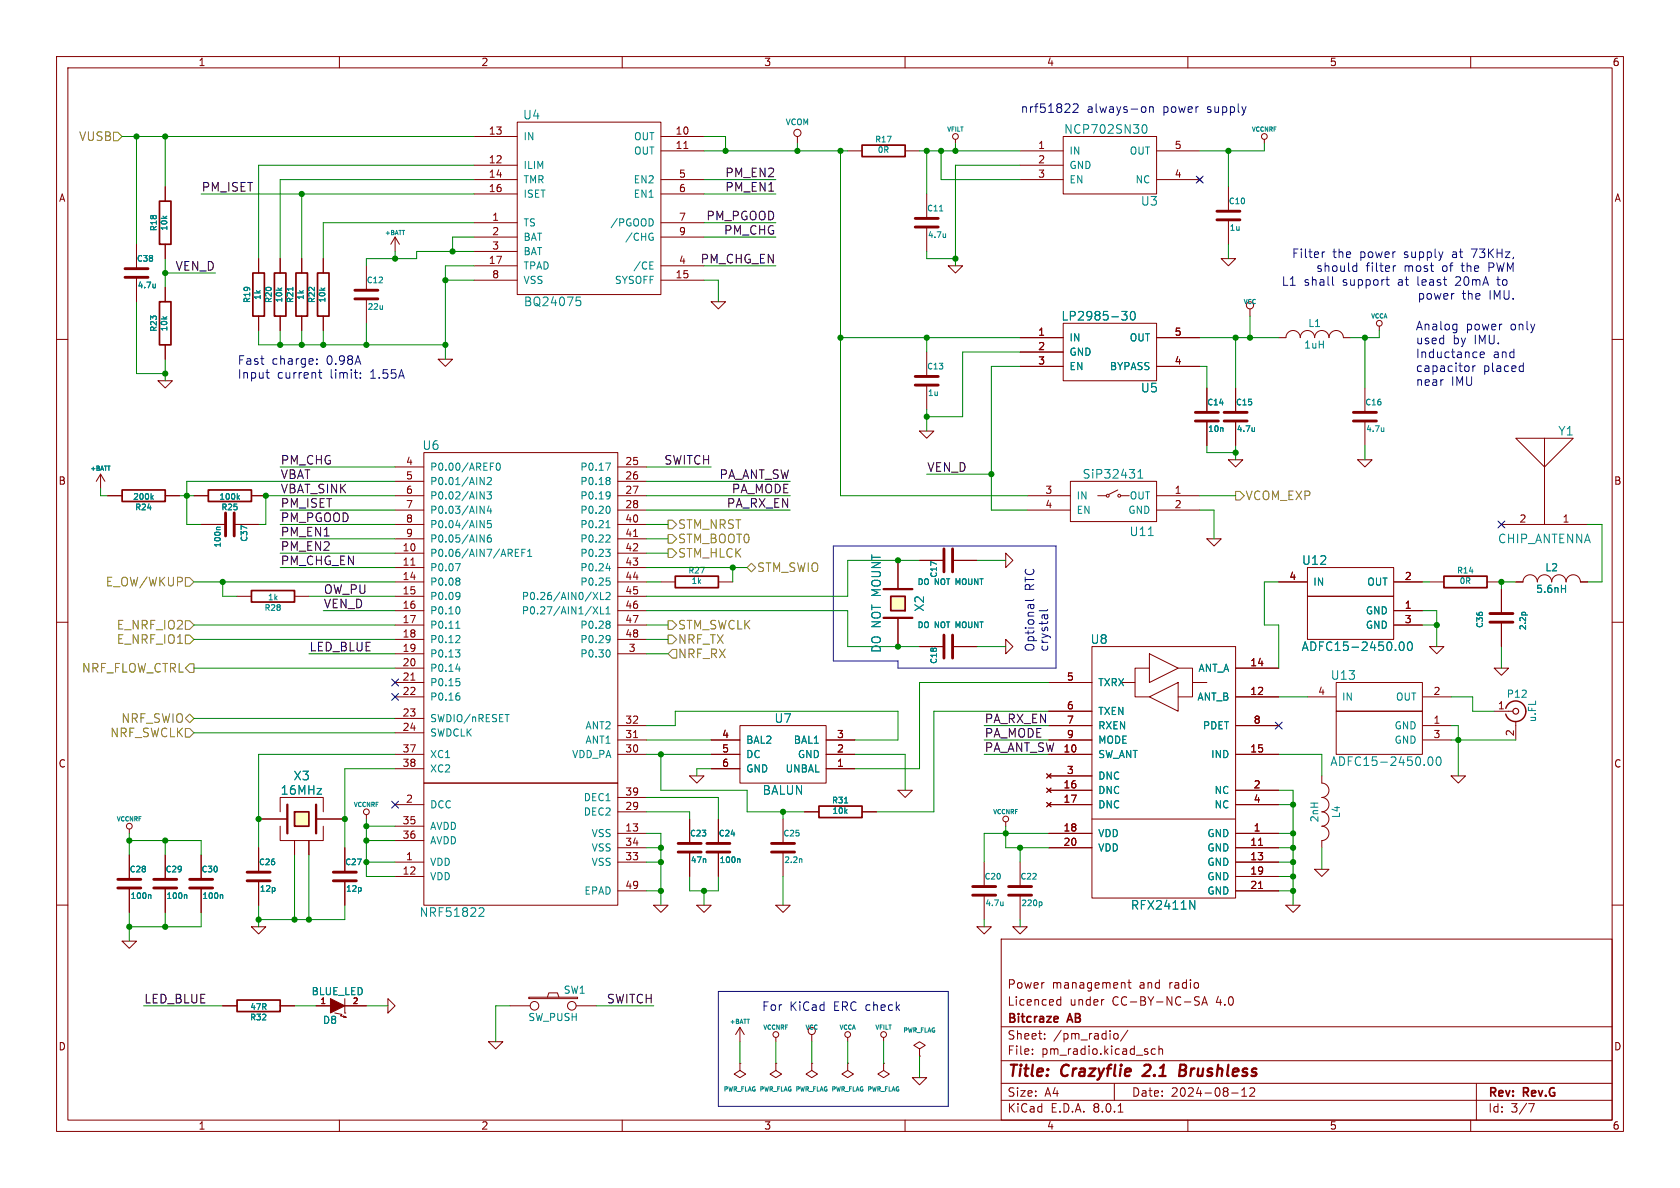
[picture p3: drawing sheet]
<svg xmlns="http://www.w3.org/2000/svg" width="297mm" height="210mm" viewBox="0 0 297 210" stroke-linecap="round" stroke-linejoin="round" font-family="sans-serif">
<g fill="none" stroke="#840000" stroke-width=".18">
<path d="M10 10h277v190h-277zM12 12h273v186h-273zM60 10v2M110 10v2M160 10v2M210 10v2M260 10v2M29.2 33v2.6M83.8 39.4h7.6M83.8 24.1h7.6M83.8 29.2h7.6M83.8 31.8h7.6"/>
<path d="M83.8 34.3h7.6M91.4 21.6h25.4v30.5h-25.4zM116.8 39.4h7.7M116.8 24.1h7.7M116.8 26.7h7.7M116.8 31.8h7.7M116.8 34.3h7.7M120.9 26.3h.7M10 60h2M24.1 43.2v4.3M24.1 49v4.3M29.2 43.2v2.5"/>
<path d="M29.2 50.8v2.5M45.7 45.7v2.6M45.7 55.9v2.5M49.5 45.7v2.6M49.5 55.9v2.5M57.1 45.7v2.6M57.1 55.9v2.5M64.8 47v4.3M64.8 52.8v4.4M69.8 41.9l-.7 1.3M69.8 41.9v2.6M69.8 41.9l.8 1.3"/>
<path d="M83.8 49.5h7.6M83.8 47h7.6M83.8 41.9h7.6M83.8 44.5h7.6M116.8 49.5h7.7M116.8 47h7.7M116.8 41.9h7.7M125.7 53.3h2.6l-1.3 1.3zM285 60h2M29.2 61v2.5M77.5 63.5h2.5l-1.3 1.3zM10 110h2"/>
<path d="M116.8 102.9h2.6M127 102.9h2.5M264.2 118.1h2.5l-1.3 1.3zM285 110h2M231.1 123.2h5M233.7 137.2v1.2a1.27 1.27 0 0 1 1.2 1.3 1.27 1.27 0 0 1-1.2 1.3 1.27 1.27 0 0 1 1.2 1.2 1.27 1.27 0 0 1-1.2 1.3 1.27 1.27 0 0 1 1.2 1.3 1.27 1.27 0 0 1-1.2 1.3 1.27 1.27 0 0 1 1.2 1.2 1.27 1.27 0 0 1-1.2 1.3v1.3M236.2 120.7h15.3v5h-15.3zM236.2 125.7h15.3v7.7h-15.3zM251.5 128.3h5M251.5 123.2h5M251.5 130.8h5M256.5 137.2h2.6l-1.3 1.2z"/>
<path d="M264.2 125.7h3.3M268 127.5v3.3M10 160h2M22.9 146.6v.7M64.8 144v.8M285 160h2M177 166h108v32h-108zM187 177.6h.5M187 176.8h.5M187.5 176.2v1.5M195 176.7h.2M198.8 173.8l.1 .9"/>
<path d="M199.4 173.7h.6M199.6 173.2v1.3l.4 .2M212 176.3l-.5-.1-.3 .1v.5l.7 .3 .1 .3-.3 .3-.5-.1M212.5 177.7l.5-1.5 .5 1.5M212.6 177.3h.7M60 198v2M110 198v2M160 198v2M177 194.5h108M177 191.5h108M177 187.5h108M177 181.5h108"/>
<path d="M182.5 186.3v.1M182.5 185.5v.1M184.7 183.6v.1M184.7 182.8v.1M197 182.8l.2-.1 .4 .1 .1 .6-.2 .2-.3 .1-.2-.1zM197 191.5v3M197.7 196.6h.8M199.4 182.1l-1.3 2M204.2 185.5l-.4-.1-.3 .3v.4l.2 .2h.5M204.9 185.5l.2-.1 .4 .1v.9M204.9 184.9v1.5M210 198v2"/>
<path d="M217.7 193.2h1.2M219.5 193.8h.9M219.5 192.7l.5-.4v1.5M221 192.4l.5-.1 .2 .1 .1 .3-.9 1.1h.9M260 198v2M261 191.5v6.5M270.2 195.1h1l-.6 1.5"/>
<circle cx="22.9" cy="146.1" r=".51"/>
<circle cx="64.8" cy="143.5" r=".51"/>
</g>
<path d="M203.3 189.1l-1.3 1.1h1.2M208.6 189.2h.6M209.2 189.2l.3 .1M209.4 188.2h-.7l-.3 2 1-.1M209.4 189.1l-.2 .1" fill="none" stroke="#840000" stroke-width=".4"/>
<path d="M28.2 35.6h2v7.6h-2zM28.2 53.3h2v7.7h-2zM44.7 48.3h2v7.6h-2zM48.5 48.3h2v7.6h-2zM56.1 48.3h2.1v7.6h-2.1zM119.4 101.9h7.6v2h-7.6zM186.6 179.7l.4 .1 .1 .2-.8 .2M187 180.6l-.4 .1" fill="none" stroke="#840000" stroke-width=".3"/>
<path d="M266.2 125.2a1.81 1.81 0 0 1 2-1.3 1.81 1.81 0 0 1 1.5 1.8M269.8 125.7a1.82 1.82 0 0 1-1.6 1.8 1.82 1.82 0 0 1-2-1.3" fill="none" stroke="#840000" stroke-width=".25"/>
<circle cx="268" cy="125.7" r=".51" fill="none" stroke="#840000" stroke-width=".2"/>
<path d="M115.4 39v.6M27.5 50.2v.7M27.5 50.8l-.2 .1M101.9 52.5h.7M102 53.1h.4l.3 .3-.1 .5-.6 .1M114.9 46.9h.4M114.9 47.6h.6M114.9 46.3h.6M115.2 41.9h.3v.5l-.3 .1M115.3 41.2l.1 .1M252.6 133.9l.2-.1a.83 .83 0 0 1 .6 .6 .83 .83 0 0 1-.3 .8l-.2 .1a.82 .82 0 0 1-.3-1.4zM254 133.9l.3-.1a.83 .83 0 0 1 .5 .6 .83 .83 0 0 1-.3 .8l-.1 .1a.82 .82 0 0 1-.4-1.4z" fill="none" stroke="#008484" stroke-width=".18"/>
<path d="M22.1 49h4.1M22.1 47.5h4.1M62.7 52.8h4.1M62.7 51.3h4.1" fill="none" stroke="#840000" stroke-width=".51"/>
<path d="M52.1 143.5h2.5v2.6h-2.5z" fill="#ffffc2"/>
<path d="M50.8 142.2v5.1M55.9 142.2v5.1" fill="none" stroke="#840000" stroke-width=".41"/>
<g fill="none" stroke="#840000" stroke-width=".18">
<path d="M141 24.1v1.3M149.9 26.7h2.5M160 26.7h2.6M163.8 34.3v4.3M53.3 45.7v2.6M53.3 55.9v2.5M163.8 40.1v4.4M180.3 59.7h7.7M188 57.2h16.5v10.1h-16.5zM204.5 59.7h7.6M27.9 67.3h2.6l-1.3 1.3zM163.8 62.2v4.3"/>
<path d="M163.8 68.1v4.3M180.3 62.2h7.7M180.3 64.8h7.7M204.5 64.8h7.6M213.4 68.6v4.3M213.4 74.4v4.3M218.4 68.6v4.3M218.4 74.4v4.3M17.8 83.8l-.8 1.3M17.8 83.8v2.6M17.8 83.8l.7 1.3M19 87.6h2.6"/>
<path d="M29.2 87.6h2.5M34.3 87.6h2.5M35.6 92.7h4.3M41.4 92.7h4.3M44.4 87.6h2.6M69.8 87.6h5.1M69.8 90.2h5.1M69.8 97.8h5.1M69.8 82.6h5.1M69.8 85.1h5.1M69.8 92.7h5.1M69.8 95.3h5.1"/>
<path d="M72.6 99.9h.8M74.9 80h34.3v58.4h-34.3zM109.2 87.6h5.1M109.2 90.2h5.1M109.2 97.8h5.1M109.2 82.6h5.1M109.2 85.1h5.1M109.2 92.7h5.1M109.2 95.3h5.1M112 94.8h.7M181.6 87.6h7.6M181.6 90.2h7.6"/>
<path d="M189.2 85.1h15.3v7.1h-15.3zM194.1 87.6h1.5M197.6 86.6l-1.5 .8M198.1 87.6h1.5M204.5 87.6h7.6M204.5 90.2h7.6M213.4 95.3h2.5l-1.3 1.2zM217.2 81.3h2.5l-1.3 1.3zM240 81.3h2.6l-1.3 1.3zM41.9 105.4h2.5M52.1 105.4h2.5M69.8 118.1h5.1"/>
<path d="M69.8 100.3h5.1M69.8 102.9h5.1M69.8 105.4h5.1M69.8 108h5.1M69.8 110.5h5.1M69.8 113h5.1M69.8 115.6h5.1M109.2 100.3h5.1M109.2 102.9h5.1M109.2 105.4h5.1M109.2 108h5.1M109.2 110.5h5.1"/>
<path d="M109.2 113h5.1M109.2 115.6h5.1M177.8 113l1.3 1.3-1.3 1.3zM193 114.3h25.4v44.5h-25.4zM203.2 118.1h-2.5v2.6h-2.6M203.2 115.6l5.1 2.5-5.1 2.6zM208.3 118.1h2.5v2.6h2.6M218.4 118.1h7.7M69.8 133.4h5.1M69.8 123.2h5.1M69.8 120.7h5.1M69.8 127h5.1"/>
<path d="M69.8 129.5h5.1M69.8 135.9h5.1M72.6 120.2h.8M74.9 138.4h34.3v21.6h-34.3zM109.2 133.4h5.1M109.2 128.3h5.1M109.2 130.8h5.1M112 130.4h.7M121.9 137.2h2.6l-1.3 1.2zM125.7 133.4h5.1M125.7 130.8h5.1M125.7 135.9h5.1"/>
<path d="M130.8 128.3h15.2v10.1h-15.2zM146 133.4h5.1M146 130.8h5.1M146 135.9h5.1M158.7 139.7h2.6l-1.3 1.3zM185 139.3l.8 .8M185 136.8l.8 .7M185.4 133.4h7.6M185.4 139.7h7.6M185.4 137.2h7.6M185.4 120.7h7.6M185.4 125.7h7.6"/>
<path d="M185.4 128.3h7.6M185.4 130.8h7.6M185.8 139.3l-.8 .8M185.8 136.8l-.8 .7M200.7 120.7v2.5h2.5M203.2 123.2l5.1-2.5v5zM210.8 120.7v2.5h-2.5M218.4 133.4h7.7M218.4 123.2h7.7M218.4 139.7h7.7M218.4 128.3h7.7M45.7 144.8h5.1"/>
<path d="M49.5 146.1v2.5h7.6v-2.5M49.5 143.5v-2.5h7.6v2.5M52.1 148.6v2.5M54.6 148.6v2.5M55.9 144.8h5.1M61 149.9v4.3M61 155.7v4.3M69.8 152.4h5.1M69.8 142.2h5.1M69.8 154.9h5.1M69.8 146.1h5.1M69.8 148.6h5.1"/>
<path d="M109.2 147.3h5.1M109.2 149.9h5.1M109.2 152.4h5.1M109.2 157.5h5.1M109.2 143.5h5.1M109.2 141h5.1M121.9 144.8v4.3M121.9 150.6v4.3M127 144.8v4.3M127 150.6v4.3M138.4 144.8v4.3M138.4 150.6v4.3"/>
<path d="M142.2 143.5h2.6M152.4 143.5h2.5M174 152.4v4.3M174 158.2v4.4M177.8 145.3v.8M180.3 152.4v4.3M180.3 158.2v4.4M185 141.9l.8 .7M185.4 147.3h7.6M185.4 149.9h7.6M185.4 142.2h7.6M185.8 141.9l-.8 .7"/>
<path d="M193 144.8h25.4M218.4 147.3h7.7M218.4 149.9h7.7M218.4 152.4h7.7M218.4 142.2h7.7M218.4 154.9h7.7M218.4 157.5h7.7M222.5 149.4h.7M222.5 157.1h.7M232.4 153.7h2.5l-1.2 1.2zM21.6 166.4h2.5l-1.2 1.2zM39.4 177.8h2.5"/>
<path d="M44.4 163.8h2.6l-1.3 1.3zM49.5 177.8h2.6M55.9 177.8h2.5M59.2 179.1l1.3 .2-.3 .3 1 .2M60.7 179.6l.5 .2h-.5M61 179.1h.1M61 176.5v2.6M61 177.8h3.8M68.6 176.5l1.2 1.3-1.2 1.3zM90.2 177.8h3.5M93.5 176.3h8.6v.2h-8.6zM96.8 176.3l.2-.8h1.6l.2 .8"/>
<path d="M101.9 177.8h3.5M115.6 160h2.5l-1.3 1.3zM123.2 160h2.5l-1.2 1.3zM137.2 160h2.5l-1.3 1.3zM172.7 163.8h2.6l-1.3 1.3zM179.1 163.8h2.5l-1.3 1.3zM227.3 160h2.6l-1.3 1.3zM86.4 184.2h2.5l-1.3 1.2zM130.8 188v1.2l1 .7-1 .6-1-.6 1-.7M130.8 188h.1M130.8 181.6l-.8 1.3M130.8 181.6v2.6"/>
<path d="M130.8 181.6l.8 1.3M137.2 183.4v.8M137.2 188v1.2l1 .7-1 .6-1.1-.6 1.1-.7M137.2 188h.1M143.5 188v1.2l1 .7-1 .6-1-.6 1-.7M143.5 188h.1M143.5 182.9v1.3M149.9 183.4v.8M149.9 188v1.2l1 .7-1 .6-1.1-.6 1.1-.7M149.9 188h.1M156.2 183.4v.8M156.2 188v1.2l1 .7-1 .6-1-.6 1-.7"/>
<path d="M156.2 188h.1M161.3 190.5h2.5l-1.2 1.3zM162.6 185.4l1-.6-1-.6-1.1 .6 1.1 .6v1.3M162.6 186.7h.1"/>
<circle cx="141" cy="23.5" r=".63"/>
<circle cx="195.8" cy="87.6" r=".25"/>
<circle cx="197.9" cy="87.6" r=".25"/>
<circle cx="177.8" cy="144.8" r=".51"/>
<circle cx="94.5" cy="177.8" r=".76"/>
<circle cx="101.1" cy="177.8" r=".76"/>
<circle cx="137.2" cy="182.9" r=".51"/>
<circle cx="143.5" cy="182.2" r=".63"/>
<circle cx="149.9" cy="182.9" r=".51"/>
<circle cx="156.2" cy="182.9" r=".51"/>
</g>
<path d="M152.4 25.7h7.6v2h-7.6zM52.3 48.3h2.1v7.6h-2.1zM21.6 86.6h7.6v2h-7.6zM36.8 86.6h7.6v2h-7.6zM44.4 104.4h7.7v2h-7.7zM52.1 143.5h2.5v2.6h-2.5zM144.8 142.5h7.6v2h-7.6zM41.9 176.8h7.6v2h-7.6z" fill="none" stroke="#840000" stroke-width=".3"/>
<g fill="none" stroke="#008484" stroke-width=".18">
<path d="M166.1 37.3h.6M51.8 50.8v.6M167.2 41.3v.7M167.2 41.9l-.2 .1M198.3 55.1h.9l-.5 .5 .5 .2v.5l-.2 .3h-.5M200 55.2l.2-.1a.83 .83 0 0 1 .6 .6 .83 .83 0 0 1-.3 .8l-.2 .1a.82 .82 0 0 1-.3-1.4zM221.8 75.6v.7M221.8 76.2l-.2 .1M26.8 87.9l.3 .4M27.1 87.6l-.4 .4M38.9 93.2h-.5l-.1 .3M42 87.9l.3 .4"/>
<path d="M42.3 87.6l-.4 .4M80.5 99.6h.9l-.6 1.3M84.9 84.4l.7 1.3v-1.3M84.9 86.9l.7 1.3v-1.3M84.9 89.5l.7 1.2v-1.2M84.9 92l.7 1.3v-1.3M84.9 94.6l.7 1.2v-1.2M86.1 86.9h.8l-.5 .5 .4 .1v.6l-.2 .1-.5-.1M86.1 84.5l.5-.1 .3 .4-.8 .9h.8M86.4 89.4l-.3 .9h.8M86.8 94.6h-.4a.86 .86 0 0 0 0 1.2l.4-.1 .1-.4-.3-.3-.3 .1-.2 .2M86.8 89.9v.8"/>
<path d="M86.8 92h-.6l-.1 .6 .2-.1 .5 .1 .1 .1-.1 .5-.2 .1-.5-.1M87.8 82l.2-.1a.68 .68 0 0 1 .5 .6 .68 .68 0 0 1-.5 .6l-.2-.1-.1-.4zM91.1 97.7h.4M91.1 98.4h.6M91.1 97.1h.6M92.3 97.7h.4M92.9 97.1h-.6v1.3M93.3 98.4h.7M93.3 97.5l.3-.4v1.3M107.1 97.1h.8l-.5 .5M107.1 81.9h.8l-.5 1.2M107.1 93.3h.8"/>
<path d="M107.4 92.2l.1-.2v1.3M107.6 89.5a.79 .79 0 0 1 0 1.2M107.6 84.4l.3 .2-.3 .3 .3 .3v.2l-.3 .3M107.6 86.9l.2 .2a1.03 1.03 0 0 1-.2 1M107.6 94.6l.3 .2-.1 .3-.7 .7h.8M107.6 97.6l.3 .2v.3l-.3 .3M107.9 87.5l-.3 .2M201.2 84.5h.8M201.2 83.4l.4-.4v1.5M203 94.7h.9M80.5 114.9h.8l-.4 .5M80.6 111.1h.7"/>
<path d="M80.6 118.3h.8M80.6 120h.6M80.8 110l.1-.2v1.3M81 107.3a.79 .79 0 0 1 0 1.2M81.1 102.2l.2 .2-.2 .3 .2 .3v.2l-.2 .2M81.1 104.7l.1 .1a1.03 1.03 0 0 1-.1 1.1M81.1 112.3l.2 .3-.1 .3-.7 .7h.8M81.1 115.4l.2 .2v.3l-.2 .2M81.2 117.8v.9M81.3 105.3l-.2 .2M104.8 104.7l.9 1.3M104.8 107.3l.9 1.2"/>
<path d="M105.7 104.7l-.9 1.3M105.7 107.3l-.9 1.2M106.2 104.7v1.3h.6M106.2 107.3v1.2h.6M107.1 104.8l.5-.1 .3 .4-.8 .9h.8M107.1 107.6l.4-.3v1.2M107.1 100.5h.8M107.1 108.5h.8M107.2 102.2h.6M107.6 114.9a.79 .79 0 0 1 0 1.2M107.6 102.7l.3 .2v.3l-.3 .2M107.6 109.8l.3 .2-.3 .3 .3 .3v.2l-.3 .3"/>
<path d="M107.6 112.3l.2 .2a1.03 1.03 0 0 1-.2 1M107.7 100.1v.8M107.9 112.9l-.3 .2M80.9 122.5h.3M81.1 120.4l.2 .3v.3l-.2 .2M81.1 123l.2 .2v.3l-.2 .3M89.3 126.3h.7M130.5 151.8l.3 .1v.6M141.6 151.8l.2 .1v.6M149.3 141.9h.6M177.3 159.4v.7M184 159.4l.2 .2v.3l-.2 .2"/>
<path d="M210.3 159.2l.9 1.5v-1.5M84.9 160.5h.5l.2 .4-1 1.1h1M177.3 160l-.1 .1"/>
</g>
<g fill="none" stroke="#840000" stroke-width=".51">
<path d="M161.8 38.6h4.1M161.8 40.1h4.1M161.8 68.1h4.1M161.8 66.5h4.1M211.3 74.4h4.1M211.3 72.9h4.1M216.4 74.4h4.1M216.4 72.9h4.1M39.9 90.7v4M41.4 90.7v4M58.9 155.7h4.1M58.9 154.2h4.1"/>
<path d="M119.9 150.6h4.1M119.9 149.1h4.1M125 150.6h4M125 149.1h4M136.4 150.6h4.1M136.4 149.1h4.1M172 158.2h4M172 156.7h4M178.3 158.2h4.1M178.3 156.7h4.1"/>
</g>
<path d="M58.4 176.5l2.6 1.3-2.6 1.3z" fill="#840000" stroke="#840000" stroke-width=".18"/>
<path d="M157.5 105.4h2.5v2.6h-2.5z" fill="#ffffc2"/>
<path d="M156.2 109.2h5.1M156.2 104.1h5.1" fill="none" stroke="#840000" stroke-width=".41"/>
<path d="M157.5 105.4h2.5v2.6h-2.5zM255.3 101.9h7.6v2h-7.6z" fill="none" stroke="#840000" stroke-width=".3"/>
<g fill="none" stroke="#840000" stroke-width=".18">
<path d="M29.2 33v2.6M168.9 24.6v.8M180.3 26.7h7.7M180.3 29.2h7.7M180.3 31.8h7.7M188 24.1h16.5v10.2h-16.5zM204.5 26.7h7.6M204.5 31.8h7.6M211.7 31.4l.8 .7M212.5 31.4l-.8 .7M217.2 33v4.3M217.2 38.9v4.3"/>
<path d="M223.5 24.6v.8M24.1 43.2v4.3M24.1 49v4.3M29.2 43.2v2.5M29.2 50.8v2.5M45.7 45.7v2.6M45.7 55.9v2.5M49.5 45.7v2.6M49.5 55.9v2.5M53.3 45.7v2.6M53.3 55.9v2.5M57.1 45.7v2.6"/>
<path d="M57.1 55.9v2.5M167.6 47h2.6l-1.3 1.3zM180.3 59.7h7.7M204.5 59.7h7.6M215.9 45.7h2.5l-1.2 1.3zM221 54.6v1.3M226.1 59.7h1.2a1.27 1.27 0 0 1 1.3-1.3 1.27 1.27 0 0 1 1.3 1.3 1.27 1.27 0 0 1 1.2-1.3 1.27 1.27 0 0 1 1.3 1.3 1.27 1.27 0 0 1 1.3-1.3 1.27 1.27 0 0 1 1.2 1.3 1.27 1.27 0 0 1 1.3-1.3 1.27 1.27 0 0 1 1.3 1.3h1.3M243.8 57.7v.7M29.2 61v2.5M162.6 76.2h2.5l-1.3 1.3zM180.3 62.2h7.7M180.3 64.8h7.7"/>
<path d="M204.5 64.8h7.6M213.4 68.6v4.3M213.4 74.4v4.3M218.4 68.6v4.3M218.4 74.4v4.3M241.3 68.6v4.3M241.3 74.4v4.3M273 77.5v5.1l-5-5.1h10.1l-5.1 5.1v10.1M19 87.6h2.6M29.2 87.6h2.5M34.3 87.6h2.5M35.6 92.7h4.3"/>
<path d="M41.4 92.7h4.3M44.4 87.6h2.6M158.7 99.1v5M162.6 99.1h4.3M168.4 99.1h4.3M177.8 97.8l1.3 1.3-1.3 1.2zM265.4 92.7h15.3M158.7 109.2v5.1M162.6 114.3h4.3M168.4 114.3h4.3M218.4 118.1h7.7M226.1 102.9h5"/>
<path d="M231.1 100.3h15.3v5.1h-15.3zM231.1 105.4h15.3v7.6h-15.3zM246.5 108h5M246.5 102.9h5M246.5 110.5h5M252.7 114.3h2.6l-1.3 1.3zM252.7 102.9h2.6M262.9 102.9h2.5M265.4 104.1v4.4M265.4 110v4.3M268 102.9h1.2a1.27 1.27 0 0 1 1.3-1.3 1.27 1.27 0 0 1 1.3 1.3 1.27 1.27 0 0 1 1.2-1.3 1.27 1.27 0 0 1 1.3 1.3 1.27 1.27 0 0 1 1.3-1.3 1.27 1.27 0 0 1 1.3 1.3 1.27 1.27 0 0 1 1.2-1.3 1.27 1.27 0 0 1 1.3 1.3h1.3M125.7 133.4h5.1"/>
<path d="M125.7 130.8h5.1M125.7 135.9h5.1M146 133.4h5.1M146 130.8h5.1M146 135.9h5.1M185 139.3l.8 .8M185 136.8l.8 .7M185.4 133.4h7.6M185.4 139.7h7.6M185.4 137.2h7.6M185.4 120.7h7.6M185.4 125.7h7.6"/>
<path d="M185.4 128.3h7.6M185.4 130.8h7.6M185.8 139.3l-.8 .8M185.8 136.8l-.8 .7M218.4 133.4h7.7M218.4 123.2h7.7M218.4 139.7h7.7M218.4 128.3h7.7M22.9 151.1v4.3M22.9 157v4.3M29.2 151.1v4.3M29.2 157v4.3"/>
<path d="M35.6 151.1v4.3M35.6 157v4.3M45.7 149.9v4.3M45.7 155.7v4.3M45.7 144.8h5.1M52.1 148.6v2.5M54.6 148.6v2.5M55.9 144.8h5.1M61 149.9v4.3M61 155.7v4.3M121.9 144.8v4.3M121.9 150.6v4.3"/>
<path d="M127 144.8v4.3M127 150.6v4.3M142.2 143.5h2.6M152.4 143.5h2.5M185 141.9l.8 .7M185.4 147.3h7.6M185.4 149.9h7.6M185.4 142.2h7.6M185.8 141.9l-.8 .7M218.4 147.3h7.7M218.4 149.9h7.7M218.4 152.4h7.7"/>
<path d="M218.4 142.2h7.7M218.4 154.9h7.7M218.4 157.5h7.7M222.5 149.4h.7M222.5 157.1h.7M39.4 177.8h2.5M49.5 177.8h2.6M55.9 177.8h2.5M61 177.8h3.8"/>
<circle cx="168.9" cy="24.1" r=".51"/>
<circle cx="223.5" cy="24.1" r=".51"/>
<circle cx="221" cy="54" r=".63"/>
<circle cx="243.8" cy="57.2" r=".51"/>
</g>
<g fill="none" stroke="#840000" stroke-width=".51">
<path d="M215.1 38.9h4.1M215.1 37.3h4.1M239.3 74.4h4M239.3 72.9h4M166.9 97v4.1M168.4 97v4.1M166.9 112.3v4M168.4 112.3v4M263.4 108.5h4.1M263.4 110h4.1M20.8 157h4.1M20.8 155.4h4.1"/>
<path d="M27.2 157h4M27.2 155.4h4M33.5 157h4.1M33.5 155.4h4.1M43.7 155.7h4.1M43.7 154.2h4.1"/>
</g>
<g fill="none" stroke="#008484" stroke-width=".18">
<path d="M202 22.3l.3-.3a.83 .83 0 0 1 .6 .7 .83 .83 0 0 1-.4 .8l-.2 .1-.3-.3M27.5 50.2v.7M27.5 50.8l-.2 .1M51.8 50.8v.6M198.3 55.1h.9l-.5 .5 .5 .2v.5l-.2 .3h-.5M200 55.2l.2-.1a.83 .83 0 0 1 .6 .6 .83 .83 0 0 1-.3 .8l-.2 .1a.82 .82 0 0 1-.3-1.4zM221.8 75.6v.7M221.8 76.2l-.2 .1M244.6 75.6v.7M244.6 76.2l-.1 .1M26.8 87.9l.3 .4M27.1 87.6l-.4 .4"/>
<path d="M38.9 93.2h-.5l-.1 .3M42 87.9l.3 .4M42.3 87.6l-.4 .4M247.6 113.5h.1a.83 .83 0 0 1 .6 .6 .83 .83 0 0 1-.3 .8l-.1 .1a.83 .83 0 0 1-.6-.6 .83 .83 0 0 1 .3-.9zM249 113.5h.2a.83 .83 0 0 1 .6 .6 .83 .83 0 0 1-.3 .8l-.2 .1a.83 .83 0 0 1-.6-.6 .83 .83 0 0 1 .3-.9zM269.1 108.3l.1-.1 .5 .1M276 104.1h.8M276.8 103.4v1.3M26.4 158.2l.3 .1v.5M32.7 158.2l.3 .1v.5M39.1 158.2l.3 .1v.5M130.5 151.8l.3 .1v.6"/>
<path d="M149.3 141.9h.6M210.3 159.2l.9 1.5v-1.5"/>
</g>
<g fill="none" stroke="#848400" stroke-width=".18">
<path d="M20.1 23.4h.7l.8 .7-.8 .8h-.7zM118.1 94.5h.8l.7 .8-.7 .7h-.8zM118.1 97h.8l.7 .8-.7 .8h-.8zM118.1 91.9h.8l.7 .8-.7 .8h-.8zM218.4 86.9h.8l.8 .7-.8 .8h-.8zM32.8 112.3h.7l.8 .7-.8 .8h-.7zM32.8 109.7h.7l.8 .8-.8 .8h-.7zM32.8 102.1h.7l.8 .8-.8 .7h-.7zM33.5 117.3h.8v1.6h-.8l-.7-.8zM118.1 109.7h.8l.7 .8-.7 .8h-.8zM118.1 112.3h.8l.7 .7-.7 .8h-.8zM118.9 114.8h.7v1.5h-.7l-.8-.7z"/>
<path d="M132.1 100.3l.7-.7 .8 .7-.8 .8zM32.8 128.8h.7l.8 .7-.8 .8h-.7zM32.8 127l.7-.8 .8 .8-.8 .8z"/>
</g>
<g fill="none" stroke="#0000c2" stroke-width=".18">
<path d="M189.7 18.5l.6-.1 .2 .1 .1 .3-.9 1.1h.9M202.1 18.9h.3l.2 .2-.1 .6-.4 .2M203.2 19l.2-.1h.4l.1 1M203.2 18.9v1M234.2 44.5l-.3 .1-.1 .2M235.6 48.9v1.3l.2 .2M239.4 47h.5M239.9 46.5v1.5M239.9 47.9l-.5 .1M245 49.4h.6M245.2 48.9v1.3l.4 .2M246.8 47h-.3l-.2 .3"/>
<path d="M257.4 57.3l.1 .1M257.5 57.3v1.2l-.1 .3M257.5 58.2l-.1 .1M264.6 49.4h.6M47 65.8h.6M47.3 66.8l.3 .1M56 64.3v.1M56 63.5v.1M56.3 65.8h.6M56.5 65.3v1.3l.4 .3M63.7 66.7v.2M63.7 65.9v.2"/>
<path d="M259.4 64.7l.3 .3v.4l-.3 .3M260.4 64.7v1M260.8 64.7h-.3l-.1 .3M261.7 62.7l.7-.1-.1-.3-.4-.1-.2 .2 .1 .8h.5M268.9 64.7h.4M269.3 65.6l-.4 .1M269.3 64.2v1.5M147.3 96.5h39.4v21.6h-28v-1.3h-11.4zM182.8 105.9l-.2 .2h-1.4M185.2 107.7l-.2 .3h-1.3M127 175.3h40.6v20.3h-40.6z"/>
</g>
<g fill="none" stroke="#008400" stroke-width=".18">
<path d="M21.6 24.1h62.2M24.1 24.1v19.1M29.2 24.1v8.9M35.6 34.3h48.2M53.3 34.3v11.4M83.8 31.8h-34.3v13.9M83.8 29.2h-38.1v16.5M83.8 39.4h-26.7v6.3M124.5 31.8h12.7M124.5 26.7h25.4M124.5 39.4h12.7M124.5 34.3h12.7"/>
<path d="M124.5 24.1h3.8v2.6M141 25.4v1.3M148.6 26.7v60.9h33M162.6 26.7h17.7M163.8 26.7v7.6M166.4 26.7v5.1h13.9M168.9 25.4v1.3M180.3 29.2h-11.4v17.8M217.2 26.7v6.3M223.5 25.4v1.3h-11.4M24.1 53.3v12.7h5.1M29.2 45.7v5.1"/>
<path d="M29.2 48.3h8.9M45.7 58.4v2.6h33M49.5 58.4v2.6M53.3 58.4v2.6M57.1 58.4v2.6M64.8 57.2v3.8M69.8 44.5v1.2M78.7 49.5h5.1M83.8 44.5h-10.1v1.2h-8.9v1.3M83.8 41.9h-3.8v2.6M83.8 47h-5.1v16.5M124.5 49.5h2.5v3.8"/>
<path d="M124.5 41.9h12.7M124.5 47h12.7M148.6 59.7h31.7M163.8 44.5v1.2h5.1M163.8 59.7v2.5M212.1 59.7h14M217.2 43.2v2.5M218.4 59.7v8.9M221 55.9v3.8M241.3 59.7v8.9M243.8 58.4v1.3h-5M29.2 63.5v3.8"/>
<path d="M163.8 72.4v3.8M180.3 64.8h-5v25.4h6.3M180.3 62.2h-10.1v11.5h-6.4M212.1 64.8h1.3v3.8M213.4 78.7v1.3h5M218.4 78.7v2.6M241.3 78.7v2.6M17.8 86.4v1.2h1.2M31.7 87.6h2.6M49.5 92.7h20.3M49.5 90.2h20.3M49.5 95.3h20.3"/>
<path d="M49.5 97.8h20.3M49.5 82.6h20.3M69.8 85.1h-36.8v7.6h2.6M69.8 87.6h-22.8v5.1h-1.3M114.3 87.6h25.4M114.3 92.7h3.8M114.3 85.1h25.4M114.3 90.2h25.4M114.3 95.3h3.8M114.3 97.8h3.8M114.3 82.6h11.4M162.6 99.1h-12.7v6.3h-35.6"/>
<path d="M163.8 83.8h11.5M172.7 99.1h5.1M212.1 87.6h6.3M212.1 90.2h2.5v5.1M280.7 92.7h2.5v10.2h-2.5M34.3 102.9h35.5M34.3 110.5h35.5M34.3 113h35.5M34.3 118.1h35.5M39.4 102.9v2.5h2.5M49.5 100.3h20.3M54.6 105.4h15.2"/>
<path d="M54.6 115.6h15.2M57.1 108h12.7M114.3 102.9h2.5M114.3 100.3h17.8M114.3 110.5h3.8M114.3 108h35.6v6.3h12.7M114.3 115.6h3.8M114.3 113h3.8M129.5 100.3v2.6M172.7 114.3h5.1M226.1 102.9h-2.6v7.6h2.6v7.6M251.5 102.9h1.2"/>
<path d="M251.5 108h2.5v6.3M251.5 110.5h2.5M265.4 114.3v3.8M268 102.9h-2.6v1.2M34.3 129.5h35.5M34.3 127h35.5M69.8 133.4h-24.1v16.5M69.8 135.9h-8.8v14M114.3 133.4h11.4M114.3 128.3h5.1v-2.6h39.3v5.1h-7.6M114.3 130.8h11.4M116.8 133.4v6.3h15.3v3.8h10.1"/>
<path d="M125.7 135.9h-2.5v1.3M151.1 133.4h8.9v6.3M174 133.4h11.4M174 128.3h11.4M174 130.8h11.4M185.4 125.7h-20.3v17.8h-10.2M185.4 120.7h-22.8v15.2h-11.5M226.1 133.4h7.6v3.8M226.1 123.2h5M226.1 139.7h2.5v20.3M256.5 128.3h1.3v8.9M256.5 123.2h3.8v2.5h3.9"/>
<path d="M256.5 130.8h11.5M22.9 148.6h12.7v2.5M22.9 147.3v3.8M29.2 148.6v2.5M52.1 151.1v11.5M54.6 151.1v11.5M64.8 152.4h5M64.8 144.8v10.1h5M64.8 148.6h5M64.8 146.1h5M114.3 152.4h2.5M114.3 147.3h2.5v12.7"/>
<path d="M114.3 157.5h2.5M114.3 141h12.7v3.8M114.3 143.5h7.6v1.3M114.3 149.9h2.5M121.9 154.9v2.6h5.1v-2.6M124.5 157.5v2.5M138.4 143.5v1.3M138.4 154.9v5.1M177.8 146.1v3.8h7.6M180.3 149.9v2.5M185.4 147.3h-11.4v5.1M226.1 152.4h2.5"/>
<path d="M226.1 154.9h2.5M226.1 157.5h2.5M226.1 147.3h2.5M226.1 149.9h2.5M226.1 142.2h2.5M233.7 149.9v3.8M22.9 161.3v5.1M25.4 177.8h14M29.2 161.3v2.5M35.6 161.3v2.5h-12.7M45.7 160v3.8M52.1 177.8h3.8"/>
<path d="M61 160v2.6h-15.3M64.8 177.8h3.8M90.2 177.8h-2.6v6.4M105.4 177.8h10.2M174 162.6v1.2M180.3 162.6v1.2M130.8 184.2v3.8M137.2 184.2v3.8M143.5 184.2v3.8M149.9 184.2v3.8M156.2 184.2v3.8M162.6 186.7v3.8"/>
</g>
<path d="M211.5 31.1l1.2 1.3M212.7 31.1l-1.2 1.3M264.8 92.1l1.2 1.2M266 92.1l-1.2 1.2M69.2 122.6l1.3 1.2M69.2 120l1.3 1.3M70.5 122.6l-1.3 1.2M70.5 120l-1.3 1.3M225.5 127.7l1.2 1.2M226.7 127.7l-1.2 1.2M69.2 141.6l1.3 1.2M70.5 141.6l-1.3 1.2" fill="none" stroke="#000084" stroke-width=".18"/>
<g fill="#008400" stroke="#008400" stroke-width=".18">
<circle cx="265.4" cy="102.9" r=".46"/>
<circle cx="254" cy="110.5" r=".46"/>
<circle cx="218.4" cy="59.7" r=".46"/>
<circle cx="168.9" cy="26.7" r=".46"/>
<circle cx="217.2" cy="26.7" r=".46"/>
<circle cx="168.9" cy="45.7" r=".46"/>
<circle cx="175.3" cy="83.8" r=".46"/>
<circle cx="241.3" cy="59.7" r=".46"/>
<circle cx="221" cy="59.7" r=".46"/>
<circle cx="218.4" cy="80" r=".46"/>
<circle cx="163.8" cy="59.7" r=".46"/>
<circle cx="163.8" cy="73.7" r=".46"/>
<circle cx="148.6" cy="59.7" r=".46"/>
<circle cx="163.8" cy="26.7" r=".46"/>
<circle cx="166.4" cy="26.7" r=".46"/>
<circle cx="128.3" cy="26.7" r=".46"/>
<circle cx="141" cy="26.7" r=".46"/>
<circle cx="148.6" cy="26.7" r=".46"/>
<circle cx="158.7" cy="114.3" r=".46"/>
<circle cx="158.7" cy="99.1" r=".46"/>
<circle cx="228.6" cy="147.3" r=".46"/>
<circle cx="177.8" cy="147.3" r=".46"/>
<circle cx="228.6" cy="152.4" r=".46"/>
<circle cx="228.6" cy="149.9" r=".46"/>
<circle cx="180.3" cy="149.9" r=".46"/>
<circle cx="228.6" cy="154.9" r=".46"/>
<circle cx="228.6" cy="157.5" r=".46"/>
<circle cx="257.8" cy="130.8" r=".46"/>
<circle cx="228.6" cy="142.2" r=".46"/>
<circle cx="29.2" cy="48.3" r=".46"/>
<circle cx="29.2" cy="24.1" r=".46"/>
<circle cx="24.1" cy="24.1" r=".46"/>
<circle cx="69.8" cy="45.7" r=".46"/>
<circle cx="53.3" cy="34.3" r=".46"/>
<circle cx="80" cy="44.5" r=".46"/>
<circle cx="78.7" cy="49.5" r=".46"/>
<circle cx="57.1" cy="61" r=".46"/>
<circle cx="53.3" cy="61" r=".46"/>
<circle cx="49.5" cy="61" r=".46"/>
<circle cx="78.7" cy="61" r=".46"/>
<circle cx="64.8" cy="152.4" r=".46"/>
<circle cx="61" cy="144.8" r=".46"/>
<circle cx="64.8" cy="148.6" r=".46"/>
<circle cx="64.8" cy="146.1" r=".46"/>
<circle cx="116.8" cy="149.9" r=".46"/>
<circle cx="116.8" cy="133.4" r=".46"/>
<circle cx="116.8" cy="152.4" r=".46"/>
<circle cx="33" cy="87.6" r=".46"/>
<circle cx="29.2" cy="66" r=".46"/>
<circle cx="47" cy="87.6" r=".46"/>
<circle cx="64.8" cy="61" r=".46"/>
<circle cx="39.4" cy="102.9" r=".46"/>
<circle cx="45.7" cy="144.8" r=".46"/>
<circle cx="45.7" cy="162.6" r=".46"/>
<circle cx="52.1" cy="162.6" r=".46"/>
<circle cx="54.6" cy="162.6" r=".46"/>
<circle cx="138.4" cy="143.5" r=".46"/>
<circle cx="129.5" cy="100.3" r=".46"/>
<circle cx="22.9" cy="148.6" r=".46"/>
<circle cx="29.2" cy="148.6" r=".46"/>
<circle cx="22.9" cy="163.8" r=".46"/>
<circle cx="29.2" cy="163.8" r=".46"/>
<circle cx="116.8" cy="157.5" r=".46"/>
<circle cx="124.5" cy="157.5" r=".46"/>
</g>
<g font-size="2.8" fill="#840000">
<text x="178" y="190.9">Title:</text>
<text x="187.7" y="190.9">Crazyflie</text>
<text x="203" y="190.9">2.1</text>
<text x="210.1" y="190.9">Brushless</text>
</g>
<g font-size="2.1" fill="#008484">
<text x="92.4" y="21.3">U4</text>
<text x="188" y="23.9">NCP702SN30</text>
<text x="201.6" y="36.6">U3</text>
<text x="92.5" y="54.3">BQ24075</text>
<text x="187.6" y="56.9">LP2985-30</text>
<text x="201.6" y="69.6">U5</text>
<text x="275.4" y="77.2">Y1</text>
<text x="74.6" y="79.7">U6</text>
<text x="191.3" y="84.8">SiP32431</text>
<text x="199.6" y="95">U11</text>
<text x="230.1" y="100.1">U12</text>
<text x="264.7" y="96.2">CHIP_ANTENNA</text>
<text x="163.6" y="108.2" transform="rotate(-90 163.6 108.2)">X2</text>
<text x="155.9" y="115.5" transform="rotate(-90 155.9 115.5)">DO NOT MOUNT</text>
<text x="192.7" y="114">U8</text>
<text x="230" y="115.3">ADFC15-2450.00</text>
<text x="235.2" y="120.4">U13</text>
<text x="136.8" y="128">U7</text>
<text x="235.1" y="135.6">ADFC15-2450.00</text>
<text x="49.5" y="140.7">16MHz</text>
<text x="51.8" y="138.2">X3</text>
<text x="134.7" y="140.7">BALUN</text>
<text x="199.8" y="161">RFX2411N</text>
<text x="74.1" y="162.3">NRF51822</text>
</g>
<g font-size="2.1" fill="#0000c2">
<text x="180.3" y="20.1">nrf51822</text>
<text x="192.1" y="20.1">always-on</text>
<text x="205.6" y="20.1">power</text>
<text x="213.5" y="20.1">supply</text>
<text x="228.3" y="45.7">Filter</text>
<text x="235.6" y="45.7">the</text>
<text x="240.5" y="45.7">power</text>
<text x="248.4" y="45.7">supply</text>
<text x="257" y="45.7">at</text>
<text x="260.6" y="45.7">73KHz,</text>
<text x="226.5" y="50.6">L1</text>
<text x="230.5" y="50.6">shall</text>
<text x="232.8" y="48.2">should</text>
<text x="237.4" y="50.6">support</text>
<text x="241.6" y="48.2">filter</text>
<text x="247.3" y="50.6">at</text>
<text x="248.5" y="48.2">most</text>
<text x="250.5" y="53.1">power</text>
<text x="250.9" y="50.6">least</text>
<text x="255.3" y="48.2">of</text>
<text x="257.8" y="50.6">20mA</text>
<text x="258.5" y="53.1">the</text>
<text x="258.9" y="48.2">the</text>
<text x="263.3" y="53.1">IMU.</text>
<text x="263.7" y="48.2">PWM</text>
<text x="265.3" y="50.6">to</text>
<text x="250.2" y="58.5">Analog</text>
<text x="259.1" y="58.5">power</text>
<text x="267" y="58.5">only</text>
<text x="41.9" y="64.6">Fast</text>
<text x="48" y="64.6">charge:</text>
<text x="57.7" y="64.6">0.98A</text>
<text x="250.2" y="61">used</text>
<text x="250.2" y="63.4">Inductance</text>
<text x="250.2" y="65.9">capacitor</text>
<text x="256.8" y="61">by</text>
<text x="260.7" y="61">IMU.</text>
<text x="262.2" y="65.9">placed</text>
<text x="263.9" y="63.4">and</text>
<text x="41.9" y="67.1">Input</text>
<text x="49" y="67.1">current</text>
<text x="58.4" y="67.1">limit:</text>
<text x="65.6" y="67.1">1.55A</text>
<text x="250.2" y="68.3">near</text>
<text x="256.5" y="68.3">IMU</text>
<text x="183" y="104.5" transform="rotate(-90 183 104.5)">RTC</text>
<text x="183" y="115.3" transform="rotate(-90 183 115.3)">Optional</text>
<text x="185.4" y="115.3" transform="rotate(-90 185.4 115.3)">crystal</text>
<text x="134.6" y="178.8">For</text>
<text x="139.6" y="178.8">KiCad</text>
<text x="147.4" y="178.8">ERC check</text>
</g>
<g font-size="2.1" fill="#848400">
<text x="13.9" y="25.1">VUSB</text>
<text x="220.1" y="88.6">VCOM_EXP</text>
<text x="119.8" y="93.7">STM_NRST</text>
<text x="119.8" y="96.2">STM_BOOT0</text>
<text x="119.8" y="98.8">STM_HLCK</text>
<text x="133.7" y="101.3">STM_SWIO</text>
<text x="18.6" y="103.9">E_OW/WKUP</text>
<text x="20.6" y="111.5">E_NRF_IO2</text>
<text x="119.8" y="111.5">STM_SWCLK</text>
<text x="14.4" y="119.1">NRF_FLOW_CTRL</text>
<text x="20.6" y="114">E_NRF_IO1</text>
<text x="119.8" y="116.6">NRF_RX</text>
<text x="119.8" y="114">NRF_TX</text>
<text x="19.4" y="130.5">NRF_SWCLK</text>
<text x="21.4" y="128">NRF_SWIO</text>
</g>
<g font-size="2.1">
<text x="35.6" y="34">PM_ISET</text>
<text x="128.2" y="34">PM_EN1</text>
<text x="128.2" y="31.4">PM_EN2</text>
<text x="124.8" y="39.1">PM_PGOOD</text>
<text x="127.9" y="41.6">PM_CHG</text>
<text x="31" y="47.9">VEN_D</text>
<text x="123.8" y="46.7">PM_CHG_EN</text>
<text x="49.5" y="82.2">PM_CHG</text>
<text x="117.4" y="82.2">SWITCH</text>
<text x="163.8" y="83.5">VEN_D</text>
<text x="49.5" y="84.8">VBAT</text>
<text x="49.5" y="89.9">PM_ISET</text>
<text x="49.5" y="87.3">VBAT_SINK</text>
<text x="127.1" y="84.8">PA_ANT_SW</text>
<text x="128.4" y="89.9">PA_RX_EN</text>
<text x="129.3" y="87.3">PA_MODE</text>
<text x="49.5" y="92.4">PM_PGOOD</text>
<text x="49.5" y="94.9">PM_EN1</text>
<text x="49.5" y="100">PM_CHG_EN</text>
<text x="49.5" y="97.5">PM_EN2</text>
<text x="57.1" y="107.6">VEN_D</text>
<text x="57.1" y="105.1">OW_PU</text>
<text x="54.6" y="115.3">LED_BLUE</text>
<text x="174" y="128">PA_RX_EN</text>
<text x="174" y="130.5">PA_MODE</text>
<text x="174" y="133">PA_ANT_SW</text>
<text x="25.4" y="177.5">LED_BLUE</text>
<text x="107.2" y="177.5">SWITCH</text>
</g>
<g font-size="2.1" fill="#840000">
<text x="178" y="178">Licenced</text>
<text x="178" y="175">Power</text>
<text x="185.9" y="175">management</text>
<text x="189.1" y="178">under</text>
<text x="196.7" y="178">CC-BY-NC-SA</text>
<text x="201.5" y="175">and</text>
<text x="206.8" y="175">radio</text>
<text x="215.1" y="178">4.0</text>
<text x="178" y="184">Sheet:</text>
<text x="178" y="181.2">Bitcraze</text>
<text x="186.2" y="184">/pm_radio/</text>
<text x="188.9" y="181.2">AB</text>
<text x="178" y="186.7">File:</text>
<text x="184.1" y="186.7">pm_radio.kicad_sch</text>
<text x="178" y="196.9">KiCad</text>
<text x="178" y="194.1">Size:</text>
<text x="184.7" y="194.1">A4</text>
<text x="185.7" y="196.9">E.D.A.</text>
<text x="193.3" y="196.9">8.0.1</text>
<text x="200" y="194.1">Date:</text>
<text x="207" y="194.1">2024-08-12</text>
<text x="263" y="194.3">Rev:</text>
<text x="263" y="196.9">Id:</text>
<text x="267.1" y="196.9">3/7</text>
<text x="269.4" y="194.3">Rev.G</text>
</g>
<g font-size="1.8" fill="#840000">
<text x="35" y="11.9">1</text>
<text x="85" y="11.9">2</text>
<text x="135" y="11.9">3</text>
<text x="185" y="11.9">4</text>
<text x="235" y="11.9">5</text>
<text x="285" y="11.9">6</text>
<text x="86.3" y="23.9">13</text>
<text x="119.3" y="23.9">10</text>
<text x="86.3" y="29">12</text>
<text x="119.3" y="26.4">11</text>
<text x="183.4" y="26.4">1</text>
<text x="183.4" y="29">2</text>
<text x="207.6" y="26.4">5</text>
<text x="10.3" y="35.9">A</text>
<text x="86.3" y="31.5">14</text>
<text x="86.3" y="34">16</text>
<text x="119.9" y="31.5">5</text>
<text x="119.9" y="34">6</text>
<text x="183.4" y="31.5">3</text>
<text x="207.6" y="31.5">4</text>
<text x="285.3" y="35.9">A</text>
<text x="86.9" y="39.1">1</text>
<text x="86.9" y="41.7">2</text>
<text x="119.9" y="39.1">7</text>
<text x="119.9" y="41.7">9</text>
<text x="86.3" y="46.7">17</text>
<text x="86.9" y="44.2">3</text>
<text x="119.9" y="46.7">4</text>
<text x="86.9" y="49.3">8</text>
<text x="119.3" y="49.3">15</text>
<text x="183.4" y="59.4">1</text>
<text x="207.6" y="59.4">5</text>
<text x="183.4" y="62">2</text>
<text x="183.4" y="64.5">3</text>
<text x="207.6" y="64.5">4</text>
<text x="71.7" y="82.3">4</text>
<text x="110.4" y="82.3">25</text>
<text x="10.3" y="85.9">B</text>
<text x="71.7" y="84.8">5</text>
<text x="71.7" y="87.4">6</text>
<text x="71.7" y="89.9">7</text>
<text x="110.4" y="84.8">26</text>
<text x="110.4" y="87.4">27</text>
<text x="110.4" y="89.9">28</text>
<text x="184.7" y="87.4">3</text>
<text x="184.7" y="89.9">4</text>
<text x="207.6" y="87.4">1</text>
<text x="207.6" y="89.9">2</text>
<text x="285.3" y="85.9">B</text>
<text x="71.7" y="92.5">8</text>
<text x="71.7" y="95">9</text>
<text x="110.4" y="92.5">40</text>
<text x="110.4" y="95">41</text>
<text x="268.5" y="92.5">2</text>
<text x="276.2" y="92.5">1</text>
<text x="71.1" y="97.5">10</text>
<text x="71.1" y="100.1">11</text>
<text x="110.4" y="97.5">42</text>
<text x="110.4" y="100.1">43</text>
<text x="71.1" y="102.6">14</text>
<text x="71.1" y="105.2">15</text>
<text x="71.1" y="107.7">16</text>
<text x="110.4" y="102.6">44</text>
<text x="110.4" y="105.2">45</text>
<text x="110.4" y="107.7">46</text>
<text x="227.9" y="102.6">4</text>
<text x="248.3" y="107.7">1</text>
<text x="248.3" y="102.6">2</text>
<text x="71.1" y="110.2">17</text>
<text x="71.1" y="112.8">18</text>
<text x="110.4" y="110.2">47</text>
<text x="110.4" y="112.8">48</text>
<text x="248.3" y="110.2">3</text>
<text x="71.1" y="115.3">19</text>
<text x="71.1" y="117.9">20</text>
<text x="111.1" y="115.3">3</text>
<text x="220.9" y="117.9">14</text>
<text x="71.1" y="120.4">21</text>
<text x="71.1" y="122.9">22</text>
<text x="188.5" y="120.4">5</text>
<text x="188.5" y="125.5">6</text>
<text x="220.9" y="122.9">12</text>
<text x="232.9" y="122.9">4</text>
<text x="253.3" y="122.9">2</text>
<text x="264.7" y="125.5">1</text>
<text x="71.1" y="126.7">23</text>
<text x="71.1" y="129.3">24</text>
<text x="110.4" y="130.6">31</text>
<text x="110.4" y="128">32</text>
<text x="127.6" y="130.6">4</text>
<text x="147.9" y="130.6">3</text>
<text x="188.5" y="128">7</text>
<text x="188.5" y="130.6">9</text>
<text x="221.5" y="128">8</text>
<text x="253.3" y="128">1</text>
<text x="253.3" y="130.6">3</text>
<text x="267.7" y="130.2" transform="rotate(-90 267.7 130.2)">2</text>
<text x="10.3" y="135.9">C</text>
<text x="71.1" y="133.1">37</text>
<text x="71.1" y="135.6">38</text>
<text x="110.4" y="133.1">30</text>
<text x="127.6" y="133.1">5</text>
<text x="127.6" y="135.6">6</text>
<text x="147.9" y="135.6">1</text>
<text x="147.9" y="133.1">2</text>
<text x="187.9" y="133.1">10</text>
<text x="188.5" y="136.9">3</text>
<text x="220.9" y="133.1">15</text>
<text x="285.3" y="135.9">C</text>
<text x="71.7" y="142">2</text>
<text x="110.4" y="143.3">29</text>
<text x="110.4" y="140.7">39</text>
<text x="187.9" y="139.4">16</text>
<text x="187.9" y="142">17</text>
<text x="221.5" y="139.4">2</text>
<text x="221.5" y="142">4</text>
<text x="71.1" y="145.8">35</text>
<text x="71.1" y="148.3">36</text>
<text x="110.4" y="147.1">13</text>
<text x="110.4" y="149.6">34</text>
<text x="187.9" y="147.1">18</text>
<text x="187.9" y="149.6">20</text>
<text x="220.9" y="149.6">11</text>
<text x="221.5" y="147.1">1</text>
<text x="71.1" y="154.7">12</text>
<text x="71.7" y="152.1">1</text>
<text x="110.4" y="152.1">33</text>
<text x="220.9" y="152.1">13</text>
<text x="220.9" y="154.7">19</text>
<text x="110.4" y="157.2">49</text>
<text x="220.9" y="157.2">21</text>
<text x="10.3" y="185.9">D</text>
<text x="285.3" y="185.9">D</text>
<text x="35" y="199.9">1</text>
<text x="85" y="199.9">2</text>
<text x="135" y="199.9">3</text>
<text x="185" y="199.9">4</text>
<text x="235" y="199.9">5</text>
<text x="285" y="199.9">6</text>
</g>
<g font-size="1.8" fill="#008484">
<text x="92.5" y="25">IN</text>
<text x="112" y="25">OUT</text>
<text x="112" y="27.5">OUT</text>
<text x="189" y="27.5">IN</text>
<text x="199.6" y="27.5">OUT</text>
<text x="92.5" y="30.1">ILIM</text>
<text x="92.5" y="32.6">TMR</text>
<text x="92.5" y="35.2">ISET</text>
<text x="111.9" y="32.6">EN2</text>
<text x="111.9" y="35.2">EN1</text>
<text x="189" y="30.1">GND</text>
<text x="189" y="32.6">EN</text>
<text x="200.7" y="32.6">NC</text>
<text x="92.5" y="40.2">TS</text>
<text x="107.8" y="40.2">/PGOOD</text>
<text x="92.5" y="47.9">TPAD</text>
<text x="92.5" y="42.8">BAT</text>
<text x="92.5" y="45.3">BAT</text>
<text x="110.4" y="42.8">/CHG</text>
<text x="111.9" y="47.9">/CE</text>
<text x="92.5" y="50.4">VSS</text>
<text x="108.6" y="50.4">SYSOFF</text>
<text x="231.2" y="58">L1</text>
<text x="189" y="60.6">IN</text>
<text x="189" y="63.1">GND</text>
<text x="189" y="65.6">EN</text>
<text x="196.1" y="65.6">BYPASS</text>
<text x="199.6" y="60.6">OUT</text>
<text x="230.5" y="61.8">1uH</text>
<text x="75.9" y="83.4">P0.00/AREF0</text>
<text x="102.5" y="83.4">P0.17</text>
<text x="75.9" y="86">P0.01/AIN2</text>
<text x="75.9" y="88.5">P0.02/AIN3</text>
<text x="102.5" y="86">P0.18</text>
<text x="102.5" y="88.5">P0.19</text>
<text x="190.2" y="88.5">IN</text>
<text x="199.6" y="88.5">OUT</text>
<text x="75.9" y="91">P0.03/AIN4</text>
<text x="75.9" y="93.6">P0.04/AIN5</text>
<text x="102.5" y="91">P0.20</text>
<text x="102.5" y="93.6">P0.21</text>
<text x="190.2" y="91">EN</text>
<text x="199.4" y="91">GND</text>
<text x="75.9" y="98.7">P0.06/AIN7/AREF1</text>
<text x="75.9" y="101.2">P0.07</text>
<text x="75.9" y="96.1">P0.05/AIN6</text>
<text x="102.5" y="96.1">P0.22</text>
<text x="102.5" y="98.7">P0.23</text>
<text x="102.5" y="101.2">P0.24</text>
<text x="273.1" y="101.2">L2</text>
<text x="75.9" y="103.7">P0.08</text>
<text x="75.9" y="106.3">P0.09</text>
<text x="92.2" y="106.3">P0.26/AIN0/XL2</text>
<text x="102.5" y="103.7">P0.25</text>
<text x="232.1" y="103.7">IN</text>
<text x="241.6" y="103.7">OUT</text>
<text x="271.5" y="105">5.6nH</text>
<text x="75.9" y="108.8">P0.10</text>
<text x="75.9" y="111.4">P0.11</text>
<text x="75.9" y="113.9">P0.12</text>
<text x="92.2" y="108.8">P0.27/AIN1/XL1</text>
<text x="102.5" y="111.4">P0.28</text>
<text x="102.5" y="113.9">P0.29</text>
<text x="241.4" y="108.8">GND</text>
<text x="241.4" y="111.4">GND</text>
<text x="75.9" y="116.4">P0.13</text>
<text x="75.9" y="119">P0.14</text>
<text x="102.5" y="116.4">P0.30</text>
<text x="211.8" y="119">ANT_A</text>
<text x="75.9" y="121.5">P0.15</text>
<text x="75.9" y="124.1">P0.16</text>
<text x="194.1" y="121.5">TXRX</text>
<text x="211.6" y="124.1">ANT_B</text>
<text x="237.2" y="124.1">IN</text>
<text x="246.7" y="124.1">OUT</text>
<text x="266.3" y="123.5">P12</text>
<text x="75.9" y="127.9">SWDIO/nRESET</text>
<text x="75.9" y="130.4">SWDCLK</text>
<text x="103.4" y="131.7">ANT1</text>
<text x="103.4" y="129.1">ANT2</text>
<text x="131.8" y="131.7">BAL2</text>
<text x="140.2" y="131.7">BAL1</text>
<text x="194.1" y="126.6">TXEN</text>
<text x="194.1" y="129.1">RXEN</text>
<text x="194.1" y="131.7">MODE</text>
<text x="212.6" y="129.1">PDET</text>
<text x="246.4" y="129.1">GND</text>
<text x="246.4" y="131.7">GND</text>
<text x="271.8" y="127.8" transform="rotate(-90 271.8 127.8)">u.FL</text>
<text x="75.9" y="134.2">XC1</text>
<text x="75.9" y="136.8">XC2</text>
<text x="101" y="134.2">VDD_PA</text>
<text x="131.8" y="134.2">DC</text>
<text x="131.8" y="136.8">GND</text>
<text x="138.8" y="136.8">UNBAL</text>
<text x="141" y="134.2">GND</text>
<text x="194.1" y="134.2">SW_ANT</text>
<text x="214" y="134.2">IND</text>
<text x="75.9" y="143.1">DCC</text>
<text x="103.1" y="141.8">DEC1</text>
<text x="194.1" y="140.6">DNC</text>
<text x="194.1" y="143.1">DNC</text>
<text x="194.1" y="138">DNC</text>
<text x="214.6" y="140.6">NC</text>
<text x="214.6" y="143.1">NC</text>
<text x="75.9" y="146.9">AVDD</text>
<text x="75.9" y="149.5">AVDD</text>
<text x="103.1" y="144.4">DEC2</text>
<text x="104.5" y="148.2">VSS</text>
<text x="194.1" y="148.2">VDD</text>
<text x="213.4" y="148.2">GND</text>
<text x="233.3" y="145.5" transform="rotate(-90 233.3 145.5)">2nH</text>
<text x="237.1" y="144.7" transform="rotate(-90 237.1 144.7)">L4</text>
<text x="75.9" y="153.3">VDD</text>
<text x="75.9" y="155.8">VDD</text>
<text x="104.5" y="153.3">VSS</text>
<text x="104.5" y="150.7">VSS</text>
<text x="194.1" y="150.7">VDD</text>
<text x="213.4" y="150.7">GND</text>
<text x="213.4" y="153.3">GND</text>
<text x="213.4" y="155.8">GND</text>
<text x="103.2" y="158.3">EPAD</text>
<text x="213.4" y="158.3">GND</text>
<text x="55" y="176.1">BLUE_LED</text>
<text x="99.6" y="175.9">SW1</text>
<text x="57" y="181.2">D8</text>
<text x="93.3" y="180.7">SW_PUSH</text>
</g>
<g font-size="1.4" fill="#008484">
<text x="138.8" y="22.3">VCOM</text>
<text x="154.6" y="25.4">R17</text>
<text x="155.1" y="27.2">0R</text>
<text x="27.9" y="41" transform="rotate(-90 27.9 41)">R18</text>
<text x="29.8" y="40.9" transform="rotate(-90 29.8 40.9)">10k</text>
<text x="163.8" y="37.6">C11</text>
<text x="217.1" y="36.3">C10</text>
<text x="217.3" y="41">1u</text>
<text x="24.1" y="46.5">C38</text>
<text x="163.9" y="42.3">4.7u</text>
<text x="24.2" y="51.2">4.7u</text>
<text x="44.4" y="53.7" transform="rotate(-90 44.4 53.7)">R19</text>
<text x="46.3" y="53.1" transform="rotate(-90 46.3 53.1)">1k</text>
<text x="48.2" y="53.7" transform="rotate(-90 48.2 53.7)">R20</text>
<text x="50.1" y="53.6" transform="rotate(-90 50.1 53.6)">10k</text>
<text x="52" y="53.7" transform="rotate(-90 52 53.7)">R21</text>
<text x="53.9" y="53.1" transform="rotate(-90 53.9 53.1)">1k</text>
<text x="55.9" y="53.7" transform="rotate(-90 55.9 53.7)">R22</text>
<text x="57.7" y="53.6" transform="rotate(-90 57.7 53.6)">10k</text>
<text x="64.7" y="50.3">C12</text>
<text x="27.9" y="58.8" transform="rotate(-90 27.9 58.8)">R23</text>
<text x="29.8" y="58.7" transform="rotate(-90 29.8 58.7)">10k</text>
<text x="64.9" y="55">22u</text>
<text x="163.8" y="65.5">C13</text>
<text x="163.9" y="70.2">1u</text>
<text x="213.3" y="71.9">C14</text>
<text x="218.4" y="71.9">C15</text>
<text x="241.3" y="71.9">C16</text>
<text x="213.5" y="76.6">10n</text>
<text x="218.6" y="76.6">4.7u</text>
<text x="241.4" y="76.6">4.7u</text>
<text x="23.4" y="88.5">200k</text>
<text x="38.7" y="88.5">100k</text>
<text x="23.8" y="90.4">R24</text>
<text x="39" y="90.4">R25</text>
<text x="43.9" y="95.9" transform="rotate(-90 43.9 95.9)">C37</text>
<text x="39.2" y="96.9" transform="rotate(-90 39.2 96.9)">100n</text>
<text x="121.6" y="101.6">R27</text>
<text x="257.5" y="101.6">R14</text>
<text x="47.3" y="106.3">1k</text>
<text x="122.1" y="103.4">1k</text>
<text x="162.1" y="103.6">DO NOT MOUNT</text>
<text x="165.8" y="102.2" transform="rotate(-90 165.8 102.2)">C17</text>
<text x="257.9" y="103.4">0R</text>
<text x="46.7" y="108.2">R28</text>
<text x="162.1" y="111.2">DO NOT MOUNT</text>
<text x="262.4" y="111.1" transform="rotate(-90 262.4 111.1)">C36</text>
<text x="270" y="111.5" transform="rotate(-90 270 111.5)">2.2p</text>
<text x="165.8" y="117.5" transform="rotate(-90 165.8 117.5)">C18</text>
<text x="147" y="142.2">R31</text>
<text x="121.9" y="148.1">C23</text>
<text x="127" y="148.1">C24</text>
<text x="138.4" y="148.1">C25</text>
<text x="147.1" y="144.1">10k</text>
<text x="22.8" y="154.4">C28</text>
<text x="29.2" y="154.4">C29</text>
<text x="35.5" y="154.4">C30</text>
<text x="45.7" y="153.1">C26</text>
<text x="60.9" y="153.1">C27</text>
<text x="122" y="152.8">47n</text>
<text x="127.1" y="152.8">100n</text>
<text x="138.5" y="152.8">2.2n</text>
<text x="174" y="155.7">C20</text>
<text x="180.3" y="155.7">C22</text>
<text x="23" y="159.1">100n</text>
<text x="29.3" y="159.1">100n</text>
<text x="35.7" y="159.1">100n</text>
<text x="45.8" y="157.8">12p</text>
<text x="61.1" y="157.8">12p</text>
<text x="174.1" y="160.4">4.7u</text>
<text x="180.5" y="160.4">220p</text>
<text x="44.1" y="178.7">47R</text>
<text x="44.1" y="180.6">R32</text>
</g>
<g font-size="1.4" fill="#840000">
<text x="56.5" y="177.5">1</text>
<text x="62.3" y="177.5">2</text>
</g>
<g font-size="1.1" fill="#008484">
<text x="167.3" y="23.5">VFILT</text>
<text x="221.2" y="23.5">VCCNRF</text>
<text x="67.9" y="41.8">+BATT</text>
<text x="219.7" y="53.9">VCC</text>
<text x="242.3" y="56.5">VCCA</text>
<text x="15.9" y="83.4">+BATT</text>
<text x="62.4" y="142.8">VCCNRF</text>
<text x="20.5" y="145.4">VCCNRF</text>
<text x="175.5" y="144.1">VCCNRF</text>
<text x="128.9" y="181.2">+BATT</text>
<text x="134.8" y="182.2">VCCNRF</text>
<text x="142.3" y="182.2">VCC</text>
<text x="148.3" y="182.2">VCCA</text>
<text x="154.6" y="182.2">VFILT</text>
<text x="159.6" y="182.7">PWR_FLAG</text>
<text x="127.8" y="193.1">PWR_FLAG PWR_FLAG PWR_FLAG PWR_FLAG PWR_FLAG</text>
</g>
</svg>
